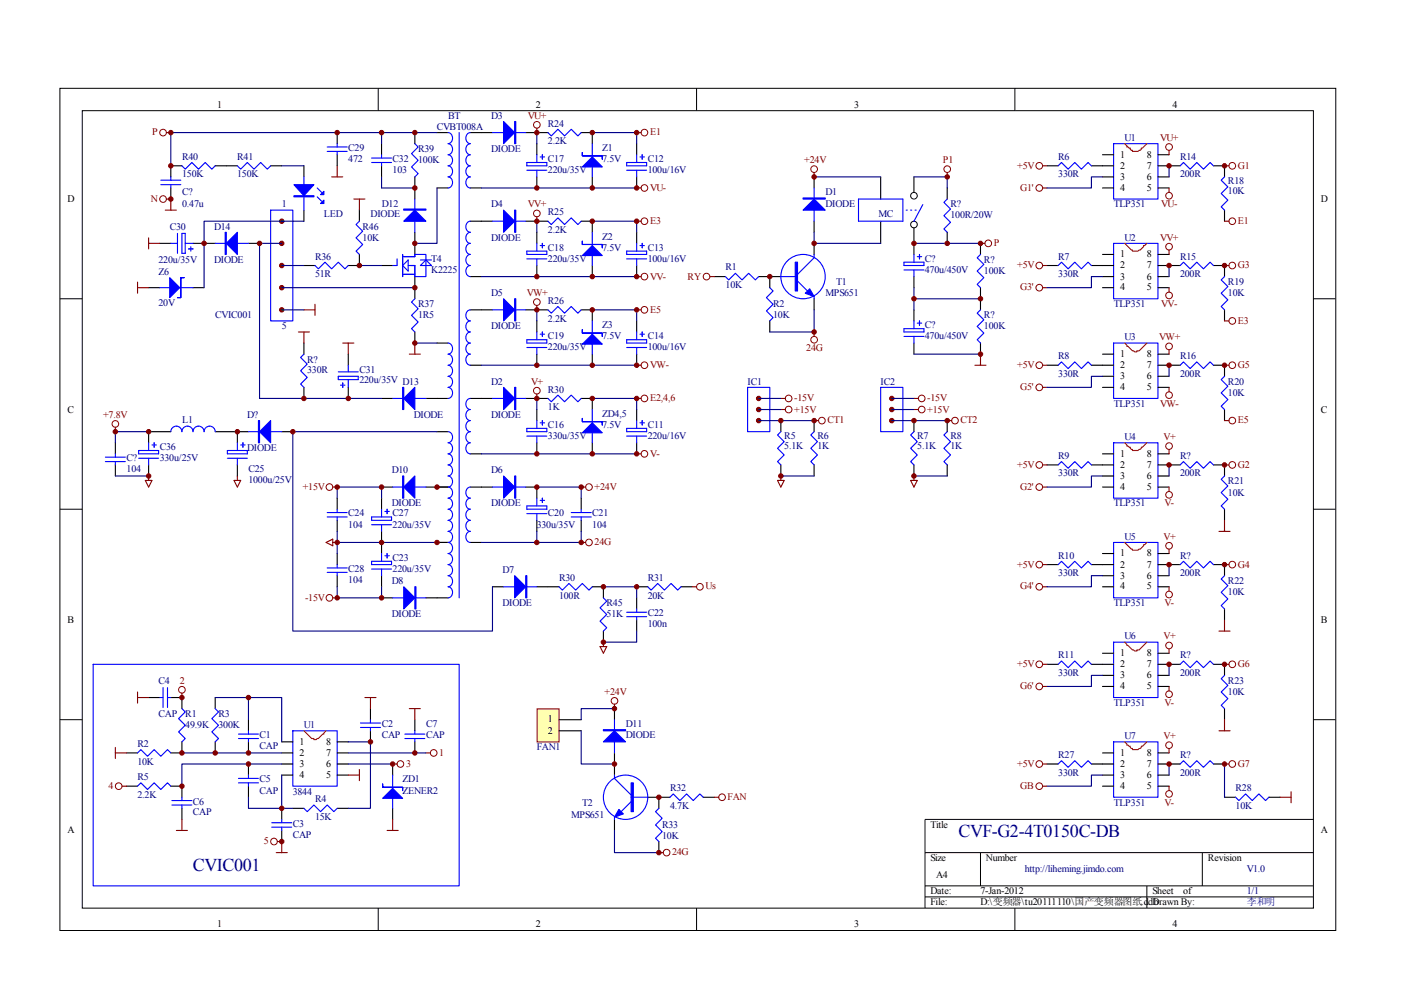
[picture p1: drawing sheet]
<svg xmlns="http://www.w3.org/2000/svg" width="297mm" height="210mm" viewBox="0 0 297 210" stroke-linecap="round" stroke-linejoin="round" font-family="sans-serif">
<g fill="none" stroke="#000" stroke-width=".21">
<path d="M12.7 18.7h270.5v178.6h-270.5zM80.2 18.7v4.7M147.7 18.7v4.7M215.2 18.7v4.7M17.4 23.5h261.1v169h-261.1zM12.7 63.3h4.7M278.4 63.3h4.7M12.7 108h4.7M278.4 108h4.7M12.7 152.6h4.7M278.4 152.6h4.7M278.4 173.7h-82.3v18.8"/>
<path d="M80.2 192.5v4.7M147.7 192.5v4.7M196.1 180.8h82.3M196.1 187.8h82.3M196.1 190.2h82.3M207.9 180.8v7M215.2 192.5v4.7M243.2 187.8v4.7M254.9 180.8v7"/>
</g>
<g fill="none" stroke="#000" stroke-width=".23">
<path d="M36.2 39.9v2.3M38.6 35.2h-2.4v2.3M45.6 35.2h4.7M57.4 35.2h2.3M71.5 28.1v2.4M71.5 32.8v2.4M80.9 30.5v2.3M80.9 35.2v2.3M88 28.1v2.4M88 37.5v4.7M92.7 28.1h2.3M92.7 39.9h2.3"/>
<path d="M99.7 28.1h4.7M99.7 39.9h2.4M111.5 28.1h4.7M113.8 30.5v2.3M113.8 37.5v2.4M123.2 28.1h2.4v2.4M125.6 37.5v2.4M135 30.5v2.3M135 37.5v2.4M222 35.2h2.3M231.4 35.2h4.7M233.8 39.9h2.3"/>
<path d="M233.8 32.8h2.3M233.8 37.5h2.3M245.5 39.9h2.4M245.5 35.2h4.7M245.5 32.8h2.4M245.5 37.5h2.4M257.3 35.2h2.3M33.9 51.6h2.3M40.9 51.6h4.7M52.7 51.6h2.3M64.4 56.3h2.4M76.2 53.9v2.4h-2.4"/>
<path d="M76.2 44.6v2.3M80.9 56.3h2.3M88 49.3v4.6M88 58.6v4.7M99.7 58.6h2.4M99.7 46.9h4.7M111.5 46.9h4.7M113.8 49.3v2.3M113.8 56.3v2.3M123.2 46.9h2.4v2.4M125.6 56.3v2.3M135 49.3v2.3"/>
<path d="M135 56.3v2.3M31.5 61h2.4M40.9 61h2.4M64.4 72.7v2.4M73.8 75.1v2.3M88 70.4v2.3M92.7 72.7h2.3M99.7 77.4h2.4M99.7 65.7h4.7M111.5 65.7h4.7M113.8 68v2.4M113.8 75.1v2.3"/>
<path d="M123.2 65.7h2.4v2.3M125.6 75.1v2.3M135 68v2.4M135 75.1v2.3M31.5 98.6v2.3M36.2 91.5h-4.7v2.4M45.6 91.5h7.1M50.3 91.5v2.4M50.3 98.6v2.3M59.7 91.5h2.4M64.4 82.1v2.4M73.8 82.1v2.4"/>
<path d="M80.9 84.5h2.3M90.3 84.5h4.7M92.7 91.5h2.3M99.7 84.5h4.7M99.7 96.2h2.4M111.5 84.5h4.7M113.8 86.8v2.4M113.8 93.9v2.3M123.2 84.5h2.4v2.3M125.6 93.9v2.3M135 86.8v2.4M135 93.9v2.3"/>
<path d="M71.5 105.6v2.4M71.5 110.3v2.4M71.5 117.4v2.3M80.9 105.6v2.4M80.9 112.7v4.7M80.9 103.3h2.3M90.3 103.3h4.7M92.7 115h2.3M99.7 103.3h4.7M99.7 115h2.4M111.5 103.3h2.3v2.3M113.8 110.3v2.4"/>
<path d="M71.5 122.1v2.3M80.9 122.1v2.3M80.9 126.8h2.3M90.3 126.8h4.7M104.4 124.4h2.4M113.8 124.4h4.7M125.6 124.4h2.3v2.4M127.9 133.8v2.4M135 126.8v2.3M135 131.5v2.3M135 124.4h2.3M144.4 124.4h2.3"/>
<path d="M26.8 159.6h2.4M31.5 147.9h2.4M36.2 147.9h2.4v2.3M38.6 157.3v2.3h-2.4M45.6 147.9v2.3M45.6 157.3v2.3M52.7 152.6v2.3M52.7 157.3v2.3M59.7 157.3h2.4M59.7 159.6h2.4M71.5 157.3h2.3M71.5 159.6h2.3"/>
<path d="M78.5 150.2v2.4M78.5 154.9v2.4M88 152.6v2.3M88 157.3v2.3M26.8 166.7h2.4M36.2 166.7h2.4v2.3M38.6 171.4v2.3M52.7 162v2.3M52.7 166.7v2.3M59.7 162h2.4M59.7 164.3h2.4M59.7 171.4v2.3"/>
<path d="M59.7 176.1v2.3M62.1 171.4h2.3M71.5 162h2.3M71.5 164.3h2.3M71.5 171.4h2.3M83.2 162v2.3M83.2 171.4v2.3M139.7 169h2.3M149.1 169h2.3"/>
</g>
<g fill="none" stroke="#00f" stroke-width=".23">
<path d="M34.1 38.2h4.2M34.1 39.2h4.2M36.2 37.5v.7M36.2 39.2v.7M38.6 35.2l.7 .7 1.4-1.4 1.4 1.4 1.4-1.4 1.4 1.4 .7-.7M50.3 35.2l.7 .7 1.4-1.4 1.5 1.4 1.4-1.4 1.4 1.4 .7-.7M69.4 31.2h4.2M69.4 32.1h4.2M71.5 30.5v.7M71.5 32.1v.7M78.8 33.5h4.2M78.8 34.5h4.2"/>
<path d="M80.9 32.8v.7M80.9 34.5v.7M88 30.5l.7 .7-1.5 1.4 1.5 1.4-1.5 1.4 1.5 1.4-.7 .7M95 28.1a1.2 1.2 0 0 1 .9 1.2 1.2 1.2 0 0 1-.9 1.2 1.2 1.2 0 0 1 .9 1.1 1.2 1.2 0 0 1-.9 1.2 1.2 1.2 0 0 1 .9 1.2 1.2 1.2 0 0 1-.9 1.2 1.2 1.2 0 0 1 .9 1.1 1.2 1.2 0 0 1-.9 1.2 1.2 1.2 0 0 1 .9 1.2 1.2 1.2 0 0 1-.9 1.2M97.4 28.1v98.7M99.7 28.1a1.2 1.2 0 0 0-.9 1.2 1.2 1.2 0 0 0 .9 1.2 1.21 1.21 0 0 0-.9 1.1 1.21 1.21 0 0 0 .9 1.2 1.2 1.2 0 0 0-.9 1.2 1.2 1.2 0 0 0 .9 1.2 1.2 1.2 0 0 0-.9 1.1 1.2 1.2 0 0 0 .9 1.2 1.2 1.2 0 0 0-.9 1.2 1.2 1.2 0 0 0 .9 1.2M104.4 28.1h7.1M111.7 34.5h4.2v.7h-4.2zM111.7 36.1h4.2M113.8 32.8v1.7M113.8 36.1v1.4M114.5 33.3h1"/>
<path d="M115 32.8v.9M116.2 28.1l.7 .7 1.4-1.4 1.4 1.4 1.4-1.4 1.4 1.4 .7-.7M125.6 30.5v7M132.9 34.5h4.2v.7h-4.2zM132.9 36.1h4.2M135 32.8v1.7M135 36.1v1.4M135.7 33.3h.9M136.2 32.8v.9M224.3 35.2l.8-.7 1.4 1.4 1.4-1.4 1.4 1.4 1.4-1.4 .7 .7M236.1 30.5h9.4v11.7h-9.4zM250.2 35.2l.7-.7 1.4 1.4 1.4-1.4 1.5 1.4 1.4-1.4 .7 .7"/>
<path d="M36.2 51.6h1.4M37.6 49.5v4.2M38.6 49.5h.7v4.2h-.7zM39.3 51.6h1.6M40 52.8h.9M40.4 52.3v.9M45.6 51.6h7.1M57.4 44.6h4.7v23.4h-4.7zM66.8 56.3l.7 .7 1.4-1.4 1.4 1.4 1.4-1.4 1.4 1.4 .7-.7M76.2 46.9l-.7 .7 1.4 1.4-1.4 1.4 1.4 1.4-1.4 1.4 .7 .7M84.2 54.9v1.4h-1M85.4 54.4h2.6v-.5h2.3v4.7h-2.3v-2.3h-1.5"/>
<path d="M85.4 53.9v4.7M85.4 58.2h2.6M85.4 56.3l1.1-1.2v2.4zM88 42.2v7.1M89.1 56.3l1.2-1.2 1.2 1.2zM89.1 55.1h2.4M99.7 46.9a1.21 1.21 0 0 0-.9 1.2 1.21 1.21 0 0 0 .9 1.2 1.2 1.2 0 0 0-.9 1.1 1.2 1.2 0 0 0 .9 1.2 1.2 1.2 0 0 0-.9 1.2 1.2 1.2 0 0 0 .9 1.1 1.2 1.2 0 0 0-.9 1.2 1.2 1.2 0 0 0 .9 1.2 1.2 1.2 0 0 0-.9 1.2 1.2 1.2 0 0 0 .9 1.1M104.4 46.9h7.1M111.7 53.2h4.2v.7h-4.2zM111.7 54.9h4.2M113.8 51.6v1.6M113.8 54.9v1.4"/>
<path d="M114.5 52.1h1M115 51.6v.9M116.2 46.9l.7 .7 1.4-1.4 1.4 1.4 1.4-1.4 1.4 1.4 .7-.7M125.6 49.3v7M132.9 53.2h4.2v.7h-4.2zM132.9 54.9h4.2M135 51.6v1.6M135 54.9v1.4M135.7 52.1h.9M136.2 51.6v.9M33.9 61h7M64.4 75.1l-.7 .7 1.4 1.4-1.4 1.4 1.4 1.4-1.4 1.4 .7 .7"/>
<path d="M71.7 79.8h4.3v.7h-4.3zM71.7 78.8h4.3M73.8 77.4v1.4M88 63.3l-.8 .7 1.5 1.5-1.5 1.4 1.5 1.4-1.5 1.4 .8 .7M95 72.7a1.2 1.2 0 0 1 .9 1.2 1.2 1.2 0 0 1-.9 1.2 1.2 1.2 0 0 1 .9 1.2 1.2 1.2 0 0 1-.9 1.1 1.2 1.2 0 0 1 .9 1.2 1.2 1.2 0 0 1-.9 1.2 1.2 1.2 0 0 1 .9 1.2 1.2 1.2 0 0 1-.9 1.1 1.2 1.2 0 0 1 .9 1.2 1.2 1.2 0 0 1-.9 1.2M99.7 65.7a1.2 1.2 0 0 0-.9 1.2 1.2 1.2 0 0 0 .9 1.1 1.2 1.2 0 0 0-.9 1.2 1.2 1.2 0 0 0 .9 1.2 1.2 1.2 0 0 0-.9 1.2 1.2 1.2 0 0 0 .9 1.1 1.2 1.2 0 0 0-.9 1.2 1.2 1.2 0 0 0 .9 1.2 1.2 1.2 0 0 0-.9 1.2 1.2 1.2 0 0 0 .9 1.1M104.4 65.7h7.1M111.7 72h4.2v.7h-4.2zM111.7 73.7h4.2M113.8 70.4v1.6M113.8 73.7v1.4M114.5 70.9h1"/>
<path d="M115 70.4v.9M116.2 65.7l.7 .7 1.4-1.4 1.4 1.4 1.4-1.4 1.4 1.4 .7-.7M125.6 68v7.1M132.9 72h4.2v.7h-4.2zM132.9 73.7h4.2M135 70.4v1.6M135 73.7v1.4M135.7 70.9h.9M136.2 70.4v.9M29.4 95.5h4.2v.7h-4.2zM29.4 97.2h4.2M31.5 93.9v1.6"/>
<path d="M31.5 97.2v1.4M32.2 94.3h1M32.7 93.9v.9M36.2 91.5a1.17 1.17 0 0 1 1.2-1.1 1.17 1.17 0 0 1 1.2 1.1 1.18 1.18 0 0 1 1.1-1.1 1.18 1.18 0 0 1 1.2 1.1 1.17 1.17 0 0 1 1.2-1.1 1.17 1.17 0 0 1 1.2 1.1 1.18 1.18 0 0 1 1.2-1.1 1.18 1.18 0 0 1 1.1 1.1M48.2 97.2h4.2M48.2 95.5h4.2v.7h-4.2zM50.3 93.9v1.6M50.3 97.2v1.4M51 94.3h1M51.5 93.9v.9M52.7 91.5h7M72.2 81.7h.9"/>
<path d="M72.7 81.2v.9M73.8 80.5v1.6M83.2 84.5h7.1M95 91.5a1.2 1.2 0 0 1 .9 1.2 1.2 1.2 0 0 1-.9 1.2 1.2 1.2 0 0 1 .9 1.2 1.2 1.2 0 0 1-.9 1.1M95 96.2a1.2 1.2 0 0 1 .9 1.2 1.2 1.2 0 0 1-.9 1.2 1.2 1.2 0 0 1 .9 1.1 1.2 1.2 0 0 1-.9 1.2 1.2 1.2 0 0 1 .9 1.2 1.2 1.2 0 0 1-.9 1.2 1.2 1.2 0 0 1 .9 1.1 1.2 1.2 0 0 1-.9 1.2 1.2 1.2 0 0 1 .9 1.2 1.2 1.2 0 0 1-.9 1.2 1.2 1.2 0 0 1 .9 1.1 1.2 1.2 0 0 1-.9 1.2 1.2 1.2 0 0 1 .9 1.2 1.2 1.2 0 0 1-.9 1.2 1.2 1.2 0 0 1 .9 1.1 1.2 1.2 0 0 1-.9 1.2 1.2 1.2 0 0 1 .9 1.2 1.2 1.2 0 0 1-.9 1.2 1.2 1.2 0 0 1 .9 1.1 1.2 1.2 0 0 1-.9 1.2 1.2 1.2 0 0 1 .9 1.2 1.2 1.2 0 0 1-.9 1.2 1.2 1.2 0 0 1 .9 1.1 1.2 1.2 0 0 1-.9 1.2 1.2 1.2 0 0 1 .9 1.2 1.2 1.2 0 0 1-.9 1.2M99.7 84.5a1.2 1.2 0 0 0-.9 1.2 1.2 1.2 0 0 0 .9 1.1 1.2 1.2 0 0 0-.9 1.2 1.2 1.2 0 0 0 .9 1.2 1.2 1.2 0 0 0-.9 1.2 1.2 1.2 0 0 0 .9 1.1 1.2 1.2 0 0 0-.9 1.2 1.2 1.2 0 0 0 .9 1.2 1.2 1.2 0 0 0-.9 1.2 1.2 1.2 0 0 0 .9 1.1M104.4 84.5h7.1M111.7 90.8h4.2v.7h-4.2zM111.7 92.5h4.2M113.8 89.2v1.6M113.8 92.5v1.4M114.5 89.6h1"/>
<path d="M115 89.2v.9M116.2 84.5l.7 .7 1.4-1.4 1.4 1.4 1.4-1.4 1.4 1.4 .7-.7M125.6 86.8v7.1M132.9 90.8h4.2v.7h-4.2zM132.9 92.5h4.2M135 89.2v1.6M135 92.5v1.4M135.7 89.6h.9M136.2 89.2v.9M69.4 109.6h4.2M69.4 108.7h4.2M71.5 108v.7"/>
<path d="M71.5 109.6v.7M71.5 119.7v.7M78.8 109.6h4.2v.7h-4.2zM78.8 119h4.2v.7h-4.2zM78.8 111.3h4.2M80.9 108v1.6M80.9 111.3v1.4M80.9 117.4v1.6M81.6 108.4h.9M81.6 117.8h.9M82.1 108v.9M82.1 117.4v.9"/>
<path d="M83.2 103.3h7.1M99.7 103.3a1.2 1.2 0 0 0-.9 1.1 1.2 1.2 0 0 0 .9 1.2 1.2 1.2 0 0 0-.9 1.2 1.2 1.2 0 0 0 .9 1.2 1.21 1.21 0 0 0-.9 1.1 1.21 1.21 0 0 0 .9 1.2 1.2 1.2 0 0 0-.9 1.2 1.2 1.2 0 0 0 .9 1.2 1.2 1.2 0 0 0-.9 1.1 1.2 1.2 0 0 0 .9 1.2M104.4 103.3h7.1M111.7 107.3h4.2v.7h-4.2zM111.7 108.9h4.2M113.8 105.6v1.7M113.8 108.9v1.4M114.5 106.1h1M115 105.6v1M69.4 121.4h4.2M69.4 120.4h4.2M71.5 121.4v.7"/>
<path d="M78.8 120.7h4.2M80.9 120.7v1.4M83.2 126.8h7.1M106.8 124.4h7M118.5 124.4l.7 .7 1.4-1.4 1.5 1.4 1.4-1.4 1.4 1.4 .7-.7M127.9 126.8l.7 .7-1.4 1.4 1.4 1.4-1.4 1.4 1.4 1.4-.7 .7M132.9 129.8h4.2M132.9 130.8h4.2M135 129.1v.7M135 130.8v.7M137.3 124.4l.7 .7 1.5-1.4 1.4 1.4 1.4-1.4 1.4 1.4 .7-.7M29.2 159.6l.7-.7 1.4 1.4 1.4-1.4 1.4 1.4 1.4-1.4 .7 .7"/>
<path d="M33.9 147.9h.7M34.6 145.8v4.2M35.5 147.9h.7M35.5 145.8v4.2M38.6 150.2l.7 .7-1.4 1.5 1.4 1.4-1.4 1.4 1.4 1.4-.7 .7M45.6 150.2l.7 .7-1.4 1.5 1.4 1.4-1.4 1.4 1.4 1.4-.7 .7M50.6 155.6h4.2M50.6 156.6h4.2M52.7 154.9v.7M52.7 156.6v.7M62.1 154.9h9.4v11.8h-9.4zM76.4 154.2h4.3"/>
<path d="M76.4 153.3h4.3M78.5 152.6v.7M78.5 154.2v.7M85.8 155.6h4.3M85.8 156.6h4.3M88 154.9v.7M88 156.6v.7M29.2 166.7l.7-.7 1.4 1.4 1.4-1.4 1.4 1.4 1.4-1.4 .7 .7M36.4 169.7h4.3M36.4 170.7h4.3M38.6 169v.7M38.6 170.7v.7"/>
<path d="M50.6 165h4.2M50.6 166h4.2M52.7 164.3v.7M52.7 166v.7M57.6 174.4h4.2M57.6 175.4h4.2M59.7 173.7v.7M59.7 175.4v.7M64.4 171.4l.7 .7 1.5-1.4 1.4 1.4 1.4-1.4 1.4 1.4 .7-.7M83.2 164.3v7.1M142 169l.7-.7 1.5 1.4 1.4-1.4 1.4 1.4 1.4-1.4 .7 .7"/>
</g>
<g fill="#00f" stroke="#00f" stroke-width=".23">
<path d="M85.6 46.9l2.4-2.3 2.3 2.3z"/>
<path d="M85.6 84.5l2.4-2.4v4.7z"/>
<path d="M48 51.6l2.3-2.3v4.6z"/>
<path d="M36 58.9l2.1 2.1-2.1 2.1z"/>
<path d="M106.8 25.8l2.3 2.3-2.3 2.4z"/>
<path d="M106.8 44.6l2.3 2.3-2.3 2.4z"/>
<path d="M106.8 63.3l2.3 2.4-2.3 2.3z"/>
<path d="M106.8 82.1l2.3 2.4-2.3 2.3z"/>
<path d="M106.8 100.9l2.3 2.4-2.3 2.3z"/>
<path d="M123.5 35.4l2.1-2.1 2.1 2.1z"/>
<path d="M123.5 54.2l2.1-2.1 2.1 2.1z"/>
<path d="M123.5 73l2.1-2.1 2.1 2.1z"/>
<path d="M123.5 91.8l2.1-2.2 2.1 2.2z"/>
<path d="M85.6 124.4l2.4 2.4-2.4 2.3z"/>
<path d="M109.1 122.1l2.4 2.3-2.4 2.4z"/>
<path d="M85.6 103.3l2.4-2.4v4.7z"/>
<path d="M55 91.5l2.4-2.3v4.7z"/>
<path d="M81.1 169.3l2.1-2.1 2.2 2.1z"/>
<path d="M85.6 44.3h4.7v.3h-4.7z" fill-rule="evenodd"/>
<path d="M85.4 82.1h.2v4.7h-.2z" fill-rule="evenodd"/>
<path d="M47.7 49.3h.3v4.6h-.3z" fill-rule="evenodd"/>
<path d="M38.3 58.9v4.2h-.7h.7v-4.2h.7z" fill-rule="evenodd"/>
<path d="M109.1 25.8h.3v4.7h-.3z" fill-rule="evenodd"/>
<path d="M109.1 44.6h.3v4.7h-.3z" fill-rule="evenodd"/>
<path d="M109.1 63.3h.3v4.7h-.3z" fill-rule="evenodd"/>
<path d="M109.1 82.1h.3v4.7h-.3z" fill-rule="evenodd"/>
<path d="M109.1 100.9h.3v4.7h-.3z" fill-rule="evenodd"/>
<path d="M123.5 32.3v.7h4.2v.7v-.7h-4.2z" fill-rule="evenodd"/>
<path d="M123.5 51.1v.7h4.2v.7v-.7h-4.2z" fill-rule="evenodd"/>
<path d="M123.5 69.9v.7h4.2v.7v-.7h-4.2z" fill-rule="evenodd"/>
<path d="M123.5 88.7v.7h4.2v.7v-.7h-4.2z" fill-rule="evenodd"/>
<path d="M88 124.4h.2v4.7h-.2z" fill-rule="evenodd"/>
<path d="M111.5 122.1h.2v4.7h-.2z" fill-rule="evenodd"/>
<path d="M85.4 100.9h.2v4.7h-.2z" fill-rule="evenodd"/>
<path d="M54.8 89.2h.2v4.7h-.2z" fill-rule="evenodd"/>
<path d="M81.1 166.2v.7h4.3v.7v-.7h-4.3z" fill-rule="evenodd"/>
</g>
<g fill="#800000" stroke="#800000" stroke-width=".21">
<circle cx="59.7" cy="56.3" r=".47"/>
<circle cx="59.7" cy="51.6" r=".47"/>
<circle cx="59.7" cy="46.9" r=".47"/>
<circle cx="59.7" cy="61" r=".47"/>
<circle cx="59.7" cy="65.7" r=".47"/>
<circle cx="36.2" cy="42.2" r=".47"/>
<circle cx="88" cy="61" r=".47"/>
<circle cx="76.2" cy="56.3" r=".47"/>
<circle cx="36.2" cy="35.2" r=".47"/>
<circle cx="36.2" cy="28.1" r=".47"/>
<circle cx="88" cy="28.1" r=".47"/>
<circle cx="88" cy="51.6" r=".47"/>
<circle cx="80.9" cy="28.1" r=".47"/>
<circle cx="88" cy="72.7" r=".47"/>
<circle cx="55" cy="51.6" r=".47"/>
<circle cx="88" cy="39.9" r=".47"/>
<circle cx="64.4" cy="84.5" r=".47"/>
<circle cx="73.8" cy="84.5" r=".47"/>
<circle cx="92.7" cy="103.3" r=".47"/>
<circle cx="125.6" cy="84.5" r=".47"/>
<circle cx="135" cy="96.2" r=".47"/>
<circle cx="113.8" cy="96.2" r=".47"/>
<circle cx="125.6" cy="96.2" r=".47"/>
<circle cx="125.6" cy="46.9" r=".47"/>
<circle cx="113.8" cy="58.6" r=".47"/>
<circle cx="125.6" cy="58.6" r=".47"/>
<circle cx="125.6" cy="65.7" r=".47"/>
<circle cx="135" cy="77.4" r=".47"/>
<circle cx="113.8" cy="77.4" r=".47"/>
<circle cx="125.6" cy="77.4" r=".47"/>
<circle cx="125.6" cy="28.1" r=".47"/>
<circle cx="135" cy="39.9" r=".47"/>
<circle cx="113.8" cy="39.9" r=".47"/>
<circle cx="125.6" cy="39.9" r=".47"/>
<circle cx="135" cy="58.6" r=".47"/>
<circle cx="38.6" cy="166.7" r=".47"/>
<circle cx="52.7" cy="162" r=".47"/>
<circle cx="59.7" cy="171.4" r=".47"/>
<circle cx="83.2" cy="162" r=".47"/>
<circle cx="59.7" cy="178.4" r=".47"/>
<circle cx="78.5" cy="157.3" r=".47"/>
<circle cx="88" cy="159.6" r=".47"/>
<circle cx="52.7" cy="159.6" r=".47"/>
<circle cx="45.6" cy="159.6" r=".47"/>
<circle cx="38.6" cy="159.6" r=".47"/>
<circle cx="52.7" cy="147.9" r=".47"/>
<circle cx="38.6" cy="147.9" r=".47"/>
</g>
<g fill="none" stroke="#800000" stroke-width=".21">
<circle cx="34.6" cy="28.1" r=".7"/>
<circle cx="113.8" cy="26.5" r=".71"/>
<circle cx="136.6" cy="39.9" r=".7"/>
<circle cx="220.3" cy="35.2" r=".71"/>
<circle cx="220.3" cy="39.9" r=".71"/>
<circle cx="247.9" cy="31.2" r=".71"/>
<circle cx="261.3" cy="35.2" r=".71"/>
<circle cx="34.6" cy="42.2" r=".7"/>
<circle cx="113.8" cy="45.3" r=".71"/>
<circle cx="136.6" cy="58.6" r=".7"/>
<circle cx="247.9" cy="41.5" r=".71"/>
<circle cx="113.8" cy="64" r=".71"/>
<circle cx="136.6" cy="77.4" r=".7"/>
<circle cx="24.5" cy="89.9" r=".7"/>
<circle cx="113.8" cy="82.8" r=".71"/>
<circle cx="136.6" cy="96.2" r=".71"/>
<circle cx="69.8" cy="103.3" r=".7"/>
<circle cx="124.9" cy="115" r=".7"/>
<circle cx="124.9" cy="103.3" r=".7"/>
<circle cx="69.8" cy="126.8" r=".71"/>
<circle cx="148.4" cy="124.4" r=".7"/>
<circle cx="38.6" cy="146.3" r=".71"/>
<circle cx="92" cy="159.6" r=".71"/>
<circle cx="25.2" cy="166.7" r=".71"/>
<circle cx="58.1" cy="178.4" r=".7"/>
<circle cx="84.9" cy="162" r=".7"/>
</g>
<g fill="none" stroke="#800000" stroke-width=".23">
<path d="M35.3 28.1h.9M70.3 37.5h2.4M71.5 35.2v2.3M113.8 27.2v.9M135 39.9h.9M221.1 39.9h.9M221.1 35.2h.9M247.9 31.9v.9M247.9 39.9v.9M259.6 35.2h1M29.2 59.8v2.4M31.5 50.4v2.4"/>
<path d="M31.5 51.6h2.4M35 44.6h2.4M35.3 42.2h.9v2.4M75 42.2h2.4M76.2 42.2v2.4M113.8 46v.9M135 58.6h.9M29.2 61h2.3M63.3 70.4h2.3M64.4 65.7h2.4M64.4 70.4v2.3M66.8 64.5v2.4"/>
<path d="M72.7 72.7h2.3M73.8 72.7v2.4M86.8 75.1h2.3M88 72.7v2.4M113.8 64.8v.9M135 77.4h.9M24.5 90.6v.9M113.8 83.5v1M135 96.2h.9M30.8 101.9h1.4l-.7 1.4zM31.5 100.9v1M49.6 101.9h1.4l-.7 1.4z"/>
<path d="M50.3 100.9v1M69.1 115l1.4-.7v1.4zM70.5 103.3h1M70.5 115h1M123.2 103.3h1M123.2 115h1M70.5 126.8h1M127.2 137.1h1.4l-.7 1.4zM127.9 136.2v.9M146.7 124.4h1M24.5 158.5v2.3M24.5 159.6h2.3"/>
<path d="M29.2 146.7v2.4M29.2 147.9h2.3M38.6 147v.9M77.4 147.9h2.3M78.5 147.9v2.3M86.8 150.2h2.3M88 150.2v2.4M90.3 159.6h.9M25.9 166.7h.9M37.4 176.1h2.3M38.6 173.7v2.4M58.8 178.4h.9v2.4"/>
<path d="M73.8 164.3h2.4M76.2 163.2v2.3M82.1 176.1h2.3M83.2 162h1M83.2 173.7v2.4M58.6 180.8h2.3"/>
</g>
<g fill="none" stroke="#000080" stroke-width=".23">
<path d="M80.9 37.5v2.4h7.1M80.9 28.1v2.4M92.7 28.1h-56.5v7.1M92.7 39.9v11.7h-4.7M102.1 39.9h32.9M113.8 28.1v2.4M125.6 28.1h9.4v2.4M233.8 37.5h-2.4v2.4h-9.4M247.9 35.2v2.3M59.7 46.9h-16.4v4.7M59.7 51.6h-4.7v32.9h25.9M59.7 56.3h4.7"/>
<path d="M76.2 56.3h4.7M102.1 58.6h32.9M113.8 46.9v2.4M125.6 46.9h9.4v2.4M59.7 61h28.3M59.7 65.7h4.7M88 72.7h4.7M102.1 77.4h32.9M113.8 65.7v2.3M125.6 65.7h9.4v2.3M102.1 96.2h32.9M113.8 84.5v2.3"/>
<path d="M125.6 84.5h9.4v2.3M71.5 103.3h9.4v2.3M113.8 112.7v2.3h-11.7M80.9 124.4v2.4h-9.4M127.9 124.4h7.1v2.4M135 133.8v2.4h-7.1M38.6 159.6h21.1M45.6 147.9h14.1v9.4M52.7 147.9v4.7M73.8 157.3h4.7v14.1h-4.7M73.8 159.6h16.5M52.7 169v2.4h7"/>
<path d="M59.7 164.3v7.1h2.4M59.7 162h-21.1v4.7M73.8 162h9.4"/>
</g>
<path d="M238.5 30.5l.4 .4v.3l.7 .2v.2l.5 .3v.2a2.18 2.18 0 0 0 1.9-.5v-.2h.2l1-.9M64.4 154.9l1.2 1.2a.75 .75 0 0 0 1 .5v.2a2.16 2.16 0 0 0 1.8-1.2h.3v-.2l.4-.5" fill="none" stroke="#f00" stroke-width=".23"/>
<path d="M114 150.4h4.5v6.9h-4.5z" fill="#ffffb0"/>
<g fill="none" stroke="#800000" stroke-width=".21">
<path d="M113.9 150.3h4.6v7h-4.6z"/>
<circle cx="136.6" cy="28.1" r=".7"/>
<circle cx="172.6" cy="35.9" r=".71"/>
<circle cx="200.8" cy="35.9" r=".71"/>
<circle cx="136.6" cy="46.9" r=".7"/>
<circle cx="149.8" cy="58.6" r=".71"/>
<circle cx="209.5" cy="51.6" r=".71"/>
<circle cx="220.3" cy="56.3" r=".71"/>
<circle cx="247.9" cy="52.3" r=".71"/>
<circle cx="261.3" cy="56.3" r=".71"/>
<circle cx="261.3" cy="46.9" r=".71"/>
<circle cx="136.6" cy="65.7" r=".71"/>
<circle cx="172.6" cy="72" r=".71"/>
<circle cx="220.3" cy="61" r=".71"/>
<circle cx="220.3" cy="77.4" r=".71"/>
<circle cx="247.9" cy="62.6" r=".71"/>
<circle cx="247.9" cy="73.4" r=".71"/>
<circle cx="261.3" cy="68" r=".71"/>
<circle cx="261.3" cy="77.4" r=".71"/>
<circle cx="136.6" cy="84.5" r=".7"/>
<circle cx="167.2" cy="86.8" r=".71"/>
<circle cx="167.2" cy="84.5" r=".71"/>
<circle cx="174.3" cy="89.2" r=".71"/>
<circle cx="195.4" cy="84.5" r=".7"/>
<circle cx="195.4" cy="86.8" r=".7"/>
<circle cx="202.5" cy="89.2" r=".71"/>
<circle cx="220.3" cy="82.1" r=".71"/>
<circle cx="220.3" cy="98.6" r=".71"/>
<circle cx="247.9" cy="94.6" r=".71"/>
<circle cx="247.9" cy="83.8" r=".71"/>
<circle cx="261.3" cy="98.6" r=".71"/>
<circle cx="261.3" cy="89.2" r=".71"/>
<circle cx="220.3" cy="103.3" r=".71"/>
<circle cx="220.3" cy="119.7" r=".71"/>
<circle cx="247.9" cy="115.7" r=".71"/>
<circle cx="247.9" cy="104.9" r=".71"/>
<circle cx="261.3" cy="119.7" r=".71"/>
<circle cx="220.3" cy="124.4" r=".71"/>
<circle cx="247.9" cy="126.1" r=".71"/>
<circle cx="247.9" cy="136.9" r=".71"/>
<circle cx="130.3" cy="148.6" r=".71"/>
<circle cx="220.3" cy="145.5" r=".71"/>
<circle cx="220.3" cy="140.8" r=".71"/>
<circle cx="247.9" cy="158" r=".71"/>
<circle cx="247.9" cy="147.2" r=".71"/>
<circle cx="261.3" cy="140.8" r=".71"/>
<circle cx="153.1" cy="169" r=".71"/>
<circle cx="220.3" cy="162" r=".71"/>
<circle cx="220.3" cy="166.7" r=".71"/>
<circle cx="247.9" cy="168.3" r=".71"/>
<circle cx="261.3" cy="162" r=".71"/>
<circle cx="141.3" cy="180.8" r=".71"/>
</g>
<g fill="none" stroke="#000" stroke-width=".23">
<path d="M64.4 35.2v2.3M172.6 37.5v2.4M186.7 37.5v4.7M193.8 37.5v3.3M200.8 39.9v2.3M259.6 35.2v2.3M64.4 44.6v2.3M151.4 58.6h2.4M160.9 58.6h4.7M163.2 58.6v2.4M172.6 46.9v2.4M172.6 51.6v2.3"/>
<path d="M186.7 46.9v4.7M193.8 48.3v5.6M193.8 58.6v2.4M200.8 49.3v2.3M207.9 51.6v2.3M222 56.3h2.3M231.4 56.3h4.7M233.8 58.6h2.3M233.8 53.9h2.3M245.5 58.6h2.4M245.5 53.9h2.4M245.5 56.3h4.7"/>
<path d="M257.3 56.3h2.3v2.3M259.6 44.6v2.3M163.2 68v2.4M172.6 63.3v2.4M193.8 65.7v2.3M193.8 72.7v2.4M207.9 61v4.7M207.9 72.7v2.4M222 77.4h2.3M231.4 77.4h4.7M233.8 61h2.3M233.8 75.1h2.3"/>
<path d="M233.8 79.8h2.3M245.5 61h2.4M245.5 75.1h2.4M245.5 77.4h4.7M245.5 79.8h2.4M257.3 77.4h2.3v2.4M259.6 65.7v2.3M24.5 93.9v2.3M24.5 98.6v2.3M165.6 89.2v2.3M165.6 98.6v2.3M172.6 89.2v2.3"/>
<path d="M172.6 98.6v2.3M193.8 89.2v2.3M193.8 98.6v2.3M200.8 89.2v2.3M200.8 98.6v2.3M222 98.6h2.3M231.4 98.6h4.7M233.8 82.1h2.3M233.8 96.2h2.3M245.5 82.1h2.4M245.5 96.2h2.4M245.5 98.6h4.7"/>
<path d="M257.3 98.6h2.3v2.3M259.6 86.8v2.4M123.2 105.6v2.4M123.2 110.3v2.4M222 119.7h2.3M231.4 119.7h4.7M233.8 100.9h2.3M233.8 103.3h2.3M233.8 117.4h2.3M245.5 100.9h2.4M245.5 103.3h2.4M245.5 117.4h2.4"/>
<path d="M245.5 119.7h4.7M257.3 119.7h2.3v2.4M259.6 108v2.3M233.8 122.1h2.3M233.8 124.4h2.3M233.8 138.5h2.3M245.5 122.1h2.4M245.5 124.4h2.4M245.5 138.5h2.4M259.6 129.1v2.4M118.5 152.6h4.7M118.5 154.9h4.7"/>
<path d="M130.3 150.2v2.4M130.3 159.6v4.7M222 140.9h2.3M231.4 140.9h4.7M233.8 143.2h2.3M233.8 145.5h2.3M233.8 159.6h2.3M245.5 140.9h4.7M245.5 143.2h2.4M245.5 145.5h2.4M245.5 159.6h2.4M257.3 140.9h2.3v2.3"/>
<path d="M259.6 150.2v2.4M130.3 173.7v2.4M137.3 169h2.4v2.4M139.7 178.4v2.4M222 162h2.3M231.4 162h4.7M233.8 164.3h2.3M233.8 166.7h2.3M245.5 162h4.7M245.5 164.3h2.4M245.5 166.7h2.4M257.3 162h2.3"/>
<path d="M259.6 169h2.4M269 169h2.4"/>
</g>
<g fill="none" stroke="#00f" stroke-width=".23">
<path d="M64.4 37.5v7.1M67.3 39.9l.9 .9M172.6 39.9v7M259.6 37.5l-.7 .7 1.4 1.4-1.4 1.4 1.4 1.4-1.4 1.5 .7 .7M67.3 41.7l.9 1M153.8 58.6l.7 .7 1.4-1.4 1.4 1.4 1.4-1.4 1.4 1.4 .8-.7M165.6 58.6h3.5M169.1 59.6l2.1 2.1M172.6 53.9v.8l-3.5 3.5M182 42.2h9.4v4.7h-9.4zM191.7 55.6h4.2v.7h-4.2zM191.7 57.2h4.2"/>
<path d="M192.1 44.6h.3M193.1 44.6h.2M193.8 53.9v1.7M193.8 57.2v1.4M194 44.6h.2M194.5 54.4h.9M195 53.9v1M195.7 43.4l-1.9 3.5M200.8 42.2l-.7 .7 1.4 1.4-1.4 1.4 1.4 1.4-1.4 1.4 .7 .8M207.9 53.9l-.7 .8 1.4 1.4-1.4 1.4 1.4 1.4-1.4 1.4 .7 .7M224.3 56.3l.8-.7 1.4 1.4 1.4-1.4 1.4 1.4 1.4-1.4 .7 .7M236.1 51.6h9.4v11.7h-9.4z"/>
<path d="M250.2 56.3l.7-.7 1.4 1.4 1.4-1.4 1.5 1.4 1.4-1.4 .7 .7M259.6 58.6l-.7 .7 1.4 1.5-1.4 1.4 1.4 1.4-1.4 1.4 .7 .7M163.2 61l.7 .7-1.4 1.4 1.4 1.4-1.4 1.4 1.4 1.4-.7 .7M172.6 62.9v.4M191.7 69.7h4.2v.7h-4.2zM191.7 71.3h4.2M193.8 68v1.7M193.8 71.3v1.4M194.5 68.5h.9M195 68v1M207.9 65.7l-.7 .7 1.4 1.4-1.4 1.4 1.4 1.4-1.4 1.4 .7 .7M224.3 77.4l.8-.7 1.4 1.4 1.4-1.4 1.4 1.4 1.4-1.4 .7 .7"/>
<path d="M236.1 72.7h9.4v11.8h-9.4zM250.2 77.4l.7-.7 1.4 1.4 1.4-1.4 1.5 1.4 1.4-1.4 .7 .7M259.6 79.8l-.7 .7 1.4 1.4-1.4 1.4 1.4 1.4-1.4 1.4 .7 .7M22.3 96.9h4.3M22.3 97.9h4.3M24.5 96.2v.7M24.5 97.9v.7M158.5 82.1h4.7v9.4h-4.7zM165.6 91.5l-.7 .7 1.4 1.4-1.4 1.5 1.4 1.4-1.4 1.4 .7 .7M172.6 91.5l-.7 .7 1.4 1.4-1.4 1.5 1.4 1.4-1.4 1.4 .7 .7M186.7 82.1h4.7v9.4h-4.7zM193.8 91.5l-.7 .7 1.4 1.4-1.4 1.5 1.4 1.4-1.4 1.4 .7 .7"/>
<path d="M200.8 91.5l-.7 .7 1.4 1.4-1.4 1.5 1.4 1.4-1.4 1.4 .7 .7M224.3 98.6l.8-.7 1.4 1.4 1.4-1.4 1.4 1.4 1.4-1.4 .7 .7M236.1 93.9h9.4v11.7h-9.4zM250.2 98.6l.7-.7 1.4 1.4 1.4-1.4 1.5 1.4 1.4-1.4 .7 .7M121.1 108.7h4.2M121.1 109.6h4.2M123.2 108v.7M123.2 109.6v.7M224.3 119.7l.8-.7 1.4 1.4 1.4-1.4 1.4 1.4 1.4-1.4 .7 .7M236.1 115h9.4v11.8h-9.4zM250.2 119.7l.7-.7 1.4 1.4 1.4-1.4 1.5 1.4 1.4-1.4 .7 .7M259.6 100.9l-.7 .7 1.4 1.4-1.4 1.4 1.4 1.5-1.4 1.4 .7 .7"/>
<path d="M236.1 136.2h9.4v11.7h-9.4zM259.6 122.1l-.7 .7 1.4 1.4-1.4 1.4 1.4 1.4-1.4 1.4 .7 .7M19.8 140.9h77.6v46.9h-77.6zM130.3 152.6v7M224.3 140.9l.8-.8 1.4 1.5 1.4-1.5 1.4 1.5 1.4-1.5 .7 .8M236.1 157.3h9.4v11.7h-9.4zM250.2 140.9l.7-.8 1.4 1.5 1.4-1.5 1.5 1.5 1.4-1.5 .7 .8M259.6 143.2l-.7 .7 1.4 1.4-1.4 1.4 1.4 1.4-1.4 1.4 .7 .7M130.3 164.3v.7l3.5 3.6M130.3 173.3v.4M133.8 170l-2.1 2.1M133.8 169h3.5"/>
<path d="M139.7 171.4l-.7 .7 1.4 1.4-1.4 1.4 1.4 1.4-1.4 1.4 .7 .7M224.3 162l.8-.7 1.4 1.4 1.4-1.4 1.4 1.4 1.4-1.4 .7 .7M250.2 162l.7-.7 1.4 1.4 1.4-1.4 1.5 1.4 1.4-1.4 .7 .7M262 169l.7 .7 1.4-1.4 1.4 1.4 1.4-1.4 1.4 1.4 .7-.7"/>
<circle cx="170.3" cy="58.6" r="4.7"/>
<circle cx="132.6" cy="169" r="4.7"/>
</g>
<g fill="#00f" stroke="#00f" stroke-width=".23">
<path d="M131.2 171.6l1 1-1.9 .7z"/>
<path d="M130.3 154.9l2.3 2.4h-4.7z"/>
<path d="M170.3 44.6l2.3-2.4 2.4 2.4z"/>
<path d="M170.7 62.2l1-1 .9 1.7z"/>
<path d="M62.3 39.2h4.3l-2.2 2.3z"/>
<path d="M68 43.1l.7-.7v.7z"/>
<path d="M68.7 40.6v.7h-.7z"/>
<path d="M133.8 166h.5v6.1h-.5z" fill-rule="evenodd"/>
<path d="M127.9 154.7h4.7v.2h-4.7z" fill-rule="evenodd"/>
<path d="M170.3 42h4.7v.2h-4.7z" fill-rule="evenodd"/>
<path d="M168.6 55.6h.5v6.1h-.5z" fill-rule="evenodd"/>
<path d="M62.3 41.5h4.3v.2h-4.3z" fill-rule="evenodd"/>
</g>
<g fill="none" stroke="#000080" stroke-width=".23">
<path d="M59.7 35.2h4.7M172.6 37.5h14.1M193.8 37.5h7v2.4M43.3 51.6v9.4M59.7 46.9h4.7M172.6 49.3v2.3h14.1M193.8 51.6h14.1M233.8 58.6h-2.4v2.4h-9.4M247.9 56.3v2.3M172.6 65.7v4.7h-9.4M193.8 61v4.7M193.8 63.3h14.1"/>
<path d="M193.8 75.1h14.1M233.8 79.8h-2.4v2.3h-9.4M247.9 77.4v2.4M31.5 91.5h-7v2.4M92.7 91.5h-30.6v42.3h42.3v-9.4M160.9 89.2h11.7M160.9 86.8h4.7M160.9 84.5h4.7M189.1 89.2h11.7M189.1 86.8h4.7M189.1 84.5h4.7M247.9 98.6v2.3"/>
<path d="M24.5 100.9h7M71.5 115h21.2M71.5 103.3v2.3M71.5 112.7v4.7M113.8 103.3h9.4v2.3M123.2 112.7v2.3h-9.4M165.6 100.9h7M193.8 100.9h7M233.8 100.9h-2.4v2.4h-9.4M247.9 119.7v2.4M71.5 124.4v2.4M233.8 122.1h-2.4v2.3h-9.4"/>
<path d="M123.2 154.9v7.1h7.1M130.3 150.2h-7.1v2.4M233.8 143.2h-2.4v2.3h-9.4M247.9 140.9v2.3M130.3 176.1v4.7h9.4M233.8 164.3h-2.4v2.4h-9.4M247.9 162v2.3M259.6 162v7"/>
</g>
<g fill="none" stroke="#800000" stroke-width=".23">
<path d="M135 28.1h.9M172.6 36.6v.9M200.8 36.6v.9M135 46.9h.9M150.5 58.6h.9M207.9 51.6h.9M221.1 56.3h.9M247.9 53v.9M259.6 46.9h1M259.6 56.3h1M135 65.7h.9M172.6 70.4v.9"/>
<path d="M206.7 77.4h2.4M207.9 75.1v2.3M221.1 61h.9M221.1 77.4h.9M247.9 61v.9M247.9 74.1v1M259.6 77.4h1M259.6 68h1M135 84.5h.9M165.6 84.5h.9M165.6 86.8h.9M172.6 89.2h1"/>
<path d="M193.8 84.5h.9M193.8 86.8h.9M200.8 89.2h1M221.1 82.1h.9M221.1 98.6h.9M247.9 82.1v1M247.9 95.3v.9M259.6 98.6h1M259.6 89.2h1M164.9 101.9h1.4l-.7 1.4zM165.6 100.9v1M193.1 101.9h1.4l-.7 1.4z"/>
<path d="M193.8 100.9v1M221.1 103.3h.9M221.1 119.7h.9M247.9 103.3v.9M247.9 116.4v1M258.4 112.7h2.4M259.6 119.7h1M259.6 110.3v2.4M221.1 124.4h.9M247.9 124.4v.9M247.9 137.6v.9M258.4 133.8h2.4"/>
<path d="M259.6 131.5v2.3M130.3 149.3v.9M221.1 140.9h.9M221.1 145.5h.9M247.9 145.5v1M247.9 158.7v.9M258.4 154.9h2.4M259.6 140.9h1M259.6 152.6v2.3M151.4 169h1M221.1 162h.9M221.1 166.7h.9"/>
<path d="M247.9 166.7v.9M259.6 162h1M271.4 169h2.3M273.7 167.9v2.3M139.7 180.8h.9"/>
</g>
<g fill="none" stroke="#000" stroke-width=".21">
<circle cx="193.8" cy="47.6" r=".7"/>
<circle cx="193.8" cy="41.5" r=".7"/>
</g>
<g fill="#800000" stroke="#800000" stroke-width=".21">
<circle cx="172.6" cy="37.5" r=".47"/>
<circle cx="172.6" cy="70.4" r=".47"/>
<circle cx="163.2" cy="58.6" r=".47"/>
<circle cx="172.6" cy="51.6" r=".47"/>
<circle cx="113.8" cy="28.1" r=".47"/>
<circle cx="113.8" cy="46.9" r=".47"/>
<circle cx="113.8" cy="65.7" r=".47"/>
<circle cx="113.8" cy="84.5" r=".47"/>
<circle cx="135" cy="28.1" r=".47"/>
<circle cx="135" cy="46.9" r=".47"/>
<circle cx="135" cy="65.7" r=".47"/>
<circle cx="135" cy="84.5" r=".47"/>
<circle cx="43.3" cy="51.6" r=".47"/>
<circle cx="71.5" cy="28.1" r=".47"/>
<circle cx="123.2" cy="103.3" r=".47"/>
<circle cx="113.8" cy="103.3" r=".47"/>
<circle cx="113.8" cy="115" r=".47"/>
<circle cx="123.2" cy="115" r=".47"/>
<circle cx="247.9" cy="35.2" r=".47"/>
<circle cx="139.7" cy="169" r=".47"/>
<circle cx="139.7" cy="180.8" r=".47"/>
<circle cx="247.9" cy="56.3" r=".47"/>
<circle cx="247.9" cy="77.4" r=".47"/>
<circle cx="247.9" cy="98.6" r=".47"/>
<circle cx="247.9" cy="119.7" r=".47"/>
<circle cx="247.9" cy="140.8" r=".47"/>
<circle cx="247.9" cy="162" r=".47"/>
<circle cx="127.9" cy="124.4" r=".47"/>
<circle cx="135" cy="124.4" r=".47"/>
<circle cx="127.9" cy="136.2" r=".47"/>
<circle cx="92.7" cy="115" r=".47"/>
<circle cx="80.9" cy="115" r=".47"/>
<circle cx="71.5" cy="115" r=".47"/>
<circle cx="80.9" cy="126.8" r=".47"/>
<circle cx="71.5" cy="126.8" r=".47"/>
<circle cx="80.9" cy="103.3" r=".47"/>
<circle cx="71.5" cy="103.3" r=".47"/>
<circle cx="62.1" cy="91.5" r=".47"/>
<circle cx="50.3" cy="91.5" r=".47"/>
<circle cx="130.3" cy="162" r=".47"/>
<circle cx="130.3" cy="150.2" r=".47"/>
<circle cx="200.8" cy="37.5" r=".47"/>
<circle cx="193.8" cy="51.6" r=".47"/>
<circle cx="207.9" cy="51.6" r=".47"/>
<circle cx="200.8" cy="51.6" r=".47"/>
<circle cx="207.9" cy="63.3" r=".47"/>
<circle cx="193.8" cy="63.3" r=".47"/>
<circle cx="207.9" cy="75.1" r=".47"/>
<circle cx="31.5" cy="100.9" r=".47"/>
<circle cx="31.5" cy="91.5" r=".47"/>
<circle cx="160.9" cy="84.5" r=".47"/>
<circle cx="160.9" cy="86.8" r=".47"/>
<circle cx="160.9" cy="89.2" r=".47"/>
<circle cx="172.6" cy="89.2" r=".47"/>
<circle cx="165.6" cy="89.2" r=".47"/>
<circle cx="165.6" cy="100.9" r=".47"/>
<circle cx="189.1" cy="84.5" r=".47"/>
<circle cx="189.1" cy="86.8" r=".47"/>
<circle cx="189.1" cy="89.2" r=".47"/>
<circle cx="193.8" cy="100.9" r=".47"/>
<circle cx="193.8" cy="89.2" r=".47"/>
<circle cx="200.8" cy="89.2" r=".47"/>
<circle cx="259.6" cy="35.2" r=".47"/>
<circle cx="259.6" cy="56.3" r=".47"/>
<circle cx="259.6" cy="77.4" r=".47"/>
<circle cx="259.6" cy="98.6" r=".47"/>
<circle cx="259.6" cy="119.7" r=".47"/>
<circle cx="259.6" cy="140.8" r=".47"/>
<circle cx="259.6" cy="162" r=".47"/>
<circle cx="24.5" cy="91.5" r=".47"/>
</g>
<path d="M238.5 51.6l1.4 1.4h.2v.2a2.18 2.18 0 0 0 2.1-.7l.3-.4h.2l.5-.5M238.5 72.7l.4 .5v.2h.3a2.15 2.15 0 0 0 1.8 1.2v-.2a.74 .74 0 0 0 1-.5l1.2-1.2M238.5 93.9l.4 .4v.3l.7 .2v.3l.5 .2v.2a2.18 2.18 0 0 0 1.9-.4v-.3h.2l1-.9M238.5 115l1.4 1.4h.2v.3a2.18 2.18 0 0 0 2.1-.7l.3-.5h.2l.5-.5M238.5 136.2l.4 .4v.3h.3a2.15 2.15 0 0 0 1.8 1.1v-.2a.74 .74 0 0 0 1-.5l1.2-1.1M238.5 157.3l.4 .5v.2l.7 .2v.3l.5 .2v.2a2.18 2.18 0 0 0 1.9-.4v-.3h.2l1-.9" fill="none" stroke="#f00" stroke-width=".23"/>
<g font-size="3.8" fill="#000080">
<text x="203.2" y="177.5">CVF-G2-4T0150C-DB</text>
<text x="40.9" y="184.6">CVIC001</text>
</g>
<g font-size="2.1">
<text x="46.1" y="22.9">1</text>
<text x="113.6" y="22.9">2</text>
<text x="181.1" y="22.9">3</text>
<text x="248.6" y="22.9">4</text>
<text x="237.5" y="33.5">1</text>
<text x="237.5" y="35.7">2</text>
<text x="243.2" y="35.7">7</text>
<text x="243.2" y="33.5">8</text>
<text x="237.5" y="38.1">3</text>
<text x="237.5" y="40.5">4</text>
<text x="243.2" y="40.5">5</text>
<text x="243.2" y="38.1">6</text>
<text x="14.3" y="42.8">D</text>
<text x="280.1" y="42.8">D</text>
<text x="237.5" y="54.5">1</text>
<text x="237.5" y="56.9">2</text>
<text x="237.5" y="59.3">3</text>
<text x="243.2" y="59.3">6</text>
<text x="243.2" y="56.9">7</text>
<text x="243.2" y="54.5">8</text>
<text x="237.5" y="61.6">4</text>
<text x="243.2" y="61.6">5</text>
<text x="237.5" y="75.7">1</text>
<text x="243.2" y="75.7">8</text>
<text x="237.5" y="78.1">2</text>
<text x="237.5" y="80.4">3</text>
<text x="237.5" y="82.7">4</text>
<text x="243.2" y="82.7">5</text>
<text x="243.2" y="80.4">6</text>
<text x="243.2" y="78.1">7</text>
<text x="14.3" y="87.5">C</text>
<text x="280.1" y="87.5">C</text>
<text x="237.5" y="96.9">1</text>
<text x="237.5" y="99.2">2</text>
<text x="237.5" y="101.5">3</text>
<text x="243.2" y="101.5">6</text>
<text x="243.2" y="99.2">7</text>
<text x="243.2" y="96.9">8</text>
<text x="237.5" y="103.9">4</text>
<text x="243.2" y="103.9">5</text>
<text x="237.5" y="118">1</text>
<text x="243.2" y="118">8</text>
<text x="237.5" y="120.3">2</text>
<text x="237.5" y="122.7">3</text>
<text x="237.5" y="125">4</text>
<text x="243.2" y="125">5</text>
<text x="243.2" y="122.7">6</text>
<text x="243.2" y="120.3">7</text>
<text x="14.3" y="132.1">B</text>
<text x="280.1" y="132.1">B</text>
<text x="237.5" y="139.1">1</text>
<text x="237.5" y="141.5">2</text>
<text x="237.5" y="143.8">3</text>
<text x="243.2" y="143.8">6</text>
<text x="243.2" y="141.5">7</text>
<text x="243.2" y="139.1">8</text>
<text x="237.5" y="146.1">4</text>
<text x="243.2" y="146.1">5</text>
<text x="116.2" y="153.2">1</text>
<text x="116.2" y="155.5">2</text>
<text x="63.5" y="157.9">1</text>
<text x="63.5" y="160.3">2</text>
<text x="69.2" y="160.3">7</text>
<text x="69.2" y="157.9">8</text>
<text x="237.5" y="160.3">1</text>
<text x="243.2" y="160.3">8</text>
<text x="63.5" y="162.6">3</text>
<text x="63.5" y="164.9">4</text>
<text x="69.2" y="164.9">5</text>
<text x="69.2" y="162.6">6</text>
<text x="237.5" y="162.6">2</text>
<text x="237.5" y="164.9">3</text>
<text x="237.5" y="167.3">4</text>
<text x="243.2" y="167.3">5</text>
<text x="243.2" y="164.9">6</text>
<text x="243.2" y="162.6">7</text>
<text x="14.3" y="176.7">A</text>
<text x="197.3" y="175.5">Title</text>
<text x="280.1" y="176.7">A</text>
<text x="197.3" y="182.6">Size</text>
<text x="209" y="182.6">Number</text>
<text x="256.1" y="182.6">Revision</text>
<text x="197.3" y="189.6">Date:</text>
<text x="197.3" y="192">File:</text>
<text x="198.5" y="186.1">A4</text>
<text x="207.9" y="189.6">7-Jan-2012</text>
<text x="207.9" y="192">D:\变频器\tu20111110\国产变频器图纸.ddb</text>
<text x="244.3" y="189.6">Sheet</text>
<text x="244.3" y="192">Drawn By:</text>
<text x="250.9" y="189.6">of</text>
<text x="46.1" y="196.6">1</text>
<text x="113.6" y="196.6">2</text>
<text x="181.1" y="196.6">3</text>
<text x="248.6" y="196.6">4</text>
</g>
<g font-size="2.1" fill="#800000">
<text x="32.3" y="28.7">P</text>
<text x="111.9" y="25.2">VU+</text>
<text x="137.8" y="28.7">E1</text>
<text x="246" y="29.9">VU+</text>
<text x="170.5" y="34.6">+24V</text>
<text x="199.9" y="34.6">P1</text>
<text x="215.6" y="35.7">+5V</text>
<text x="262.5" y="35.7">G1</text>
<text x="137.8" y="40.5">VU-</text>
<text x="216.3" y="40.5">G1'</text>
<text x="32" y="42.8">N</text>
<text x="111.9" y="44">VV+</text>
<text x="137.8" y="47.5">E3</text>
<text x="246.2" y="44">VU-</text>
<text x="262.5" y="47.5">E1</text>
<text x="210.7" y="52.2">P</text>
<text x="246" y="51.1">VV+</text>
<text x="137.8" y="59.3">VV-</text>
<text x="145.8" y="59.3">RY</text>
<text x="215.6" y="56.9">+5V</text>
<text x="262.5" y="56.9">G3</text>
<text x="111.7" y="62.8">VW+</text>
<text x="216.3" y="61.6">G3'</text>
<text x="246.2" y="65.1">VV-</text>
<text x="137.8" y="66.3">E5</text>
<text x="262.5" y="68.7">E3</text>
<text x="170.9" y="74.5">24G</text>
<text x="245.8" y="72.2">VW+</text>
<text x="112.6" y="81.5">V+</text>
<text x="137.8" y="78.1">VW-</text>
<text x="215.6" y="78.1">+5V</text>
<text x="216.3" y="82.7">G5'</text>
<text x="262.5" y="78.1">G5</text>
<text x="21.8" y="88.6">+7.8V</text>
<text x="137.8" y="85.1">E2,4,6</text>
<text x="168.4" y="87.5">+15V</text>
<text x="168.4" y="85.1">-15V</text>
<text x="175.4" y="89.8">CT1</text>
<text x="196.6" y="87.5">+15V</text>
<text x="196.6" y="85.1">-15V</text>
<text x="203.6" y="89.8">CT2</text>
<text x="246" y="86.3">VW-</text>
<text x="262.5" y="89.8">E5</text>
<text x="246.7" y="93.3">V+</text>
<text x="137.8" y="96.9">V-</text>
<text x="215.6" y="99.2">+5V</text>
<text x="262.5" y="99.2">G2</text>
<text x="64.2" y="103.9">+15V</text>
<text x="126.1" y="103.9">+24V</text>
<text x="216.3" y="103.9">G2'</text>
<text x="246.9" y="107.4">V-</text>
<text x="126.1" y="115.6">24G</text>
<text x="246.7" y="114.5">V+</text>
<text x="149.6" y="125">Us</text>
<text x="215.6" y="120.3">+5V</text>
<text x="216.3" y="125">G4'</text>
<text x="262.5" y="120.3">G4</text>
<text x="64.7" y="127.4">-15V</text>
<text x="246.9" y="128.5">V-</text>
<text x="246.7" y="135.6">V+</text>
<text x="215.6" y="141.5">+5V</text>
<text x="262.5" y="141.5">G6</text>
<text x="38.1" y="145">2</text>
<text x="128.2" y="147.3">+24V</text>
<text x="216.3" y="146.1">G6'</text>
<text x="246.9" y="149.7">V-</text>
<text x="93.1" y="160.3">1</text>
<text x="246.7" y="156.7">V+</text>
<text x="23" y="167.3">4</text>
<text x="86.1" y="162.6">3</text>
<text x="215.6" y="162.6">+5V</text>
<text x="216.3" y="167.3">GB</text>
<text x="262.5" y="162.6">G7</text>
<text x="154.3" y="169.6">FAN</text>
<text x="246.9" y="170.8">V-</text>
<text x="56" y="179">5</text>
<text x="142.5" y="181.4">24G</text>
</g>
<g font-size="2.1" fill="#000080">
<text x="92.6" y="27.5">CVBT008A</text>
<text x="95" y="25.2">BT</text>
<text x="104.1" y="25.2">D3</text>
<text x="116.2" y="26.9">R24</text>
<text x="238.4" y="29.9">U1</text>
<text x="38.6" y="33.9">R40</text>
<text x="50.3" y="33.9">R41</text>
<text x="73.8" y="32">C29</text>
<text x="73.8" y="34.4">472</text>
<text x="83.2" y="34.4">C32</text>
<text x="88.6" y="32.3">R39</text>
<text x="88.6" y="34.6">100K</text>
<text x="104.1" y="32.3">DIODE</text>
<text x="116.2" y="34.4">C17</text>
<text x="116.2" y="30.6">2.2K</text>
<text x="127.7" y="32">Z1</text>
<text x="127.7" y="34.4">7.5V</text>
<text x="137.3" y="34.4">C12</text>
<text x="224.4" y="33.9">R6</text>
<text x="250.2" y="33.9">R14</text>
<text x="38.6" y="37.6">150K</text>
<text x="38.6" y="41.4">C?</text>
<text x="50.3" y="37.6">150K</text>
<text x="83.2" y="36.7">103</text>
<text x="116.2" y="36.7">220u/35V</text>
<text x="137.3" y="36.7">100u/16V</text>
<text x="175" y="41.4">D1</text>
<text x="224.4" y="37.6">330R</text>
<text x="250.2" y="37.6">200R</text>
<text x="260.3" y="39">R18</text>
<text x="260.3" y="41.2">10K</text>
<text x="38.6" y="43.8">0.47u</text>
<text x="59.8" y="44">1</text>
<text x="68.7" y="46.1">LED</text>
<text x="78.6" y="46.1">DIODE</text>
<text x="80.9" y="43.8">D12</text>
<text x="104.1" y="44">D4</text>
<text x="116.2" y="45.6">R25</text>
<text x="175" y="43.8">DIODE</text>
<text x="186.3" y="46.1">MC</text>
<text x="201.5" y="44">R?</text>
<text x="201.5" y="46.3">100R/20W</text>
<text x="236.1" y="44">TLP351</text>
<text x="36" y="48.7">C30</text>
<text x="45.4" y="48.7">D14</text>
<text x="76.9" y="48.7">R46</text>
<text x="76.9" y="51.1">10K</text>
<text x="104.1" y="51.1">DIODE</text>
<text x="116.2" y="53.2">C18</text>
<text x="116.2" y="49.4">2.2K</text>
<text x="127.7" y="50.8">Z2</text>
<text x="127.7" y="53.2">7.5V</text>
<text x="137.3" y="53.2">C13</text>
<text x="238.4" y="51.1">U2</text>
<text x="33.6" y="55.7">220u/35V</text>
<text x="33.6" y="58.3">Z6</text>
<text x="45.4" y="55.7">DIODE</text>
<text x="66.8" y="55">R36</text>
<text x="66.8" y="58.8">51R</text>
<text x="91.4" y="55.5">T4</text>
<text x="91.4" y="57.8">K2225</text>
<text x="116.2" y="55.5">220u/35V</text>
<text x="137.3" y="55.5">100u/16V</text>
<text x="153.8" y="57.3">R1</text>
<text x="196.1" y="55.5">C?</text>
<text x="196.1" y="57.8">470u/450V</text>
<text x="208.6" y="55.7">R?</text>
<text x="208.6" y="58.1">100K</text>
<text x="224.4" y="55">R7</text>
<text x="224.4" y="58.8">330R</text>
<text x="250.2" y="55">R15</text>
<text x="250.2" y="58.8">200R</text>
<text x="33.6" y="64.9">20V</text>
<text x="88.6" y="65.1">R37</text>
<text x="104.1" y="62.8">D5</text>
<text x="116.2" y="64.4">R26</text>
<text x="153.8" y="61.1">10K</text>
<text x="163.9" y="65.1">R2</text>
<text x="175" y="62.8">MPS651</text>
<text x="177.3" y="60.5">T1</text>
<text x="236.1" y="65.1">TLP351</text>
<text x="260.3" y="60.5">R19</text>
<text x="260.3" y="62.8">10K</text>
<text x="45.6" y="67.5">CVIC001</text>
<text x="59.8" y="69.8">5</text>
<text x="88.6" y="67.5">1R5</text>
<text x="104.1" y="69.8">DIODE</text>
<text x="116.2" y="71.9">C19</text>
<text x="116.2" y="68.2">2.2K</text>
<text x="127.7" y="69.6">Z3</text>
<text x="127.7" y="71.9">7.5V</text>
<text x="137.3" y="71.9">C14</text>
<text x="163.9" y="67.5">10K</text>
<text x="196.1" y="69.6">C?</text>
<text x="196.1" y="71.9">470u/450V</text>
<text x="208.6" y="67.5">R?</text>
<text x="208.6" y="69.8">100K</text>
<text x="65.1" y="76.9">R?</text>
<text x="116.2" y="74.3">220u/35V</text>
<text x="137.3" y="74.3">100u/16V</text>
<text x="224.4" y="76.1">R8</text>
<text x="238.4" y="72.2">U3</text>
<text x="250.2" y="76.1">R16</text>
<text x="65.1" y="79.2">330R</text>
<text x="76.2" y="79">C31</text>
<text x="76.2" y="81.3">220u/35V D13</text>
<text x="104.1" y="81.5">D2</text>
<text x="116.2" y="83.2">R30</text>
<text x="158.5" y="81.5">IC1</text>
<text x="186.7" y="81.5">IC2</text>
<text x="224.4" y="79.9">330R</text>
<text x="250.2" y="79.9">200R</text>
<text x="260.3" y="81.5">R20</text>
<text x="260.3" y="83.9">10K</text>
<text x="38.6" y="89.8">L1</text>
<text x="52.4" y="88.6">D?</text>
<text x="87.7" y="88.6">DIODE</text>
<text x="104.1" y="88.6">DIODE</text>
<text x="116.2" y="87">1K</text>
<text x="127.7" y="88.4">ZD4,5</text>
<text x="236.1" y="86.3">TLP351</text>
<text x="33.9" y="95.4">C36</text>
<text x="52.4" y="95.7">DIODE</text>
<text x="116.2" y="90.7">C16</text>
<text x="116.2" y="93.1">330u/35V</text>
<text x="127.7" y="90.7">7.5V</text>
<text x="137.3" y="90.7">C11</text>
<text x="137.3" y="93.1">220u/16V</text>
<text x="166.3" y="93.1">R5</text>
<text x="166.3" y="95.2">5.1K</text>
<text x="173.3" y="93.1">R6</text>
<text x="173.3" y="95.2">1K</text>
<text x="194.5" y="93.1">R7</text>
<text x="194.5" y="95.2">5.1K</text>
<text x="201.5" y="93.1">R8</text>
<text x="201.5" y="95.2">1K</text>
<text x="238.4" y="93.3">U4</text>
<text x="26.8" y="97.8">C?</text>
<text x="26.8" y="100.1">104</text>
<text x="33.9" y="97.8">330u/25V</text>
<text x="52.7" y="100.1">C25</text>
<text x="83.1" y="100.3">D10</text>
<text x="104.1" y="100.3">D6</text>
<text x="224.4" y="97.3">R9</text>
<text x="224.4" y="101">330R</text>
<text x="250.2" y="97.3">R?</text>
<text x="250.2" y="101">200R</text>
<text x="52.7" y="102.5">1000u/25V</text>
<text x="83.1" y="107.4">DIODE</text>
<text x="104.1" y="107.4">DIODE</text>
<text x="236.1" y="107.4">TLP351</text>
<text x="260.3" y="102.7">R21</text>
<text x="260.3" y="105.1">10K</text>
<text x="73.8" y="109.5">C24</text>
<text x="73.8" y="111.9">104</text>
<text x="83.2" y="109.5">C27</text>
<text x="83.2" y="111.9">220u/35V</text>
<text x="113.8" y="111.9">330u/35V</text>
<text x="116.2" y="109.5">C20</text>
<text x="125.6" y="109.5">C21</text>
<text x="125.6" y="111.9">104</text>
<text x="83.2" y="118.9">C23</text>
<text x="224.4" y="118.5">R10</text>
<text x="238.4" y="114.5">U5</text>
<text x="250.2" y="118.5">R?</text>
<text x="73.8" y="121.3">C28</text>
<text x="73.8" y="123.6">104</text>
<text x="83.1" y="123.9">D8</text>
<text x="83.2" y="121.3">220u/35V</text>
<text x="106.5" y="121.5">D7</text>
<text x="118.5" y="123.1">R30</text>
<text x="137.3" y="123.1">R31</text>
<text x="224.4" y="122.2">330R</text>
<text x="250.2" y="122.2">200R</text>
<text x="260.3" y="123.9">R22</text>
<text x="83.1" y="130.9">DIODE</text>
<text x="106.5" y="128.5">DIODE</text>
<text x="118.5" y="126.9">100R</text>
<text x="128.6" y="128.5">R45</text>
<text x="128.6" y="130.9">51K</text>
<text x="137.3" y="126.9">20K</text>
<text x="137.3" y="130.7">C22</text>
<text x="236.1" y="128.5">TLP351</text>
<text x="260.3" y="126.2">10K</text>
<text x="137.3" y="133">100n</text>
<text x="238.4" y="135.6">U6</text>
<text x="224.4" y="139.5">R11</text>
<text x="224.4" y="143.4">330R</text>
<text x="250.2" y="139.5">R?</text>
<text x="250.2" y="143.4">200R</text>
<text x="33.6" y="145">C4</text>
<text x="236.1" y="149.7">TLP351</text>
<text x="260.3" y="145">R23</text>
<text x="260.3" y="147.3">10K</text>
<text x="33.6" y="152">CAP</text>
<text x="39.3" y="152">R1</text>
<text x="39.3" y="154.4">49.9K</text>
<text x="46.3" y="152">R3</text>
<text x="46.3" y="154.4">300K</text>
<text x="64.4" y="154.4">U1</text>
<text x="80.9" y="154.1">C2</text>
<text x="90.3" y="154.1">C7</text>
<text x="132.7" y="154.1">D11</text>
<text x="29.1" y="158.3">R2</text>
<text x="55" y="156.5">C1</text>
<text x="55" y="158.8">CAP</text>
<text x="80.9" y="156.5">CAP</text>
<text x="90.3" y="156.5">CAP</text>
<text x="113.8" y="159.1">FAN1</text>
<text x="132.7" y="156.5">DIODE</text>
<text x="224.4" y="160.7">R27</text>
<text x="238.4" y="156.7">U7</text>
<text x="250.2" y="160.7">R?</text>
<text x="29.1" y="162.2">10K</text>
<text x="29.1" y="165.5">R5</text>
<text x="55" y="165.9">C5</text>
<text x="85.3" y="165.9">ZD1</text>
<text x="142.1" y="167.7">R32</text>
<text x="224.4" y="164.4">330R</text>
<text x="250.2" y="164.4">200R</text>
<text x="262" y="167.7">R28</text>
<text x="29.1" y="169.2">2.2K</text>
<text x="40.9" y="170.6">C6</text>
<text x="40.9" y="172.9">CAP</text>
<text x="55" y="168.2">CAP</text>
<text x="62.1" y="168.5">3844</text>
<text x="66.8" y="170.1">R4</text>
<text x="66.8" y="173.8">15K</text>
<text x="85.3" y="168.2">ZENER2</text>
<text x="121.1" y="173.4">MPS651</text>
<text x="123.4" y="170.8">T2</text>
<text x="142.1" y="171.5">4.7K</text>
<text x="236.1" y="170.8">TLP351</text>
<text x="262" y="171.5">10K</text>
<text x="62.1" y="175.3">C3</text>
<text x="62.1" y="177.6">CAP</text>
<text x="140.4" y="175.5">R33</text>
<text x="140.4" y="177.9">10K</text>
<text x="217.3" y="184.9">http://liheming.jimdo.com</text>
<text x="264.3" y="184.9">V1.0</text>
<text x="264.3" y="192">李和明</text>
<text x="264.3" y="189.6">1/1</text>
</g>
</svg>
